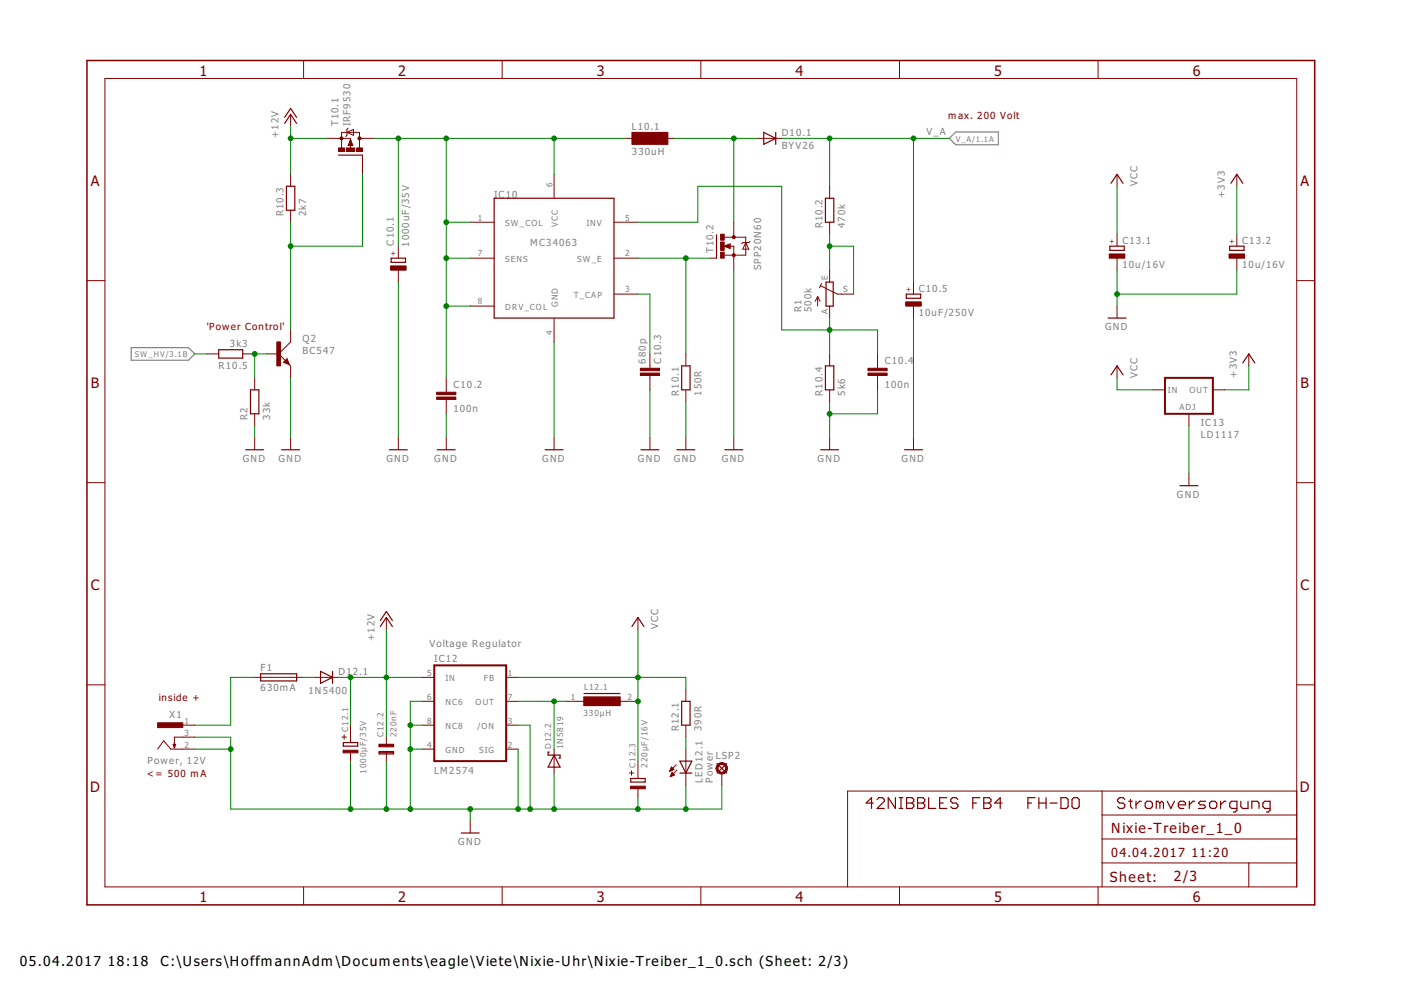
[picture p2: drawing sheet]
<svg xmlns="http://www.w3.org/2000/svg" width="297mm" height="210mm" viewBox="0 0 297 210" stroke-linecap="round" stroke-linejoin="round" font-family="sans-serif">
<path d="M202.6 28h9.1v2.7h-9.1l-1.3-1.4zM27.8 73.7h12.1l1.4 1.3-1.4 1.4h-12.1z" fill="none" stroke="#808080" stroke-width=".25"/>
<g fill="none" stroke="#800000" stroke-width=".25">
<path d="M60.3 26.2l1.3-1.9 1.3 1.9M60.3 24.9l1.3-1.9 1.3 1.9M60.7 39.5h1.8v5.1h-1.8zM71.8 32.9h5.1M161.9 28.1l2.6 1.2-2.6 1.3zM164.5 28.1v2.5M235.6 38.9l1.2-1.9 1.3 1.9M261 38.9l1.2-1.9 1.3 1.9M82.9 54.7h3.1v.9h-3.1zM104.8 42h25.4v25.4h-25.4zM151.9 49.8v4.9M175 42h1.8v5.1h-1.8z"/>
<path d="M175.1 59.8h1.6v5.1h-1.6zM235.3 52.2h3.1v.9h-3.1zM260.7 52.2h3.1v.9h-3.1zM46.4 74.1h5.1v1.8h-5.1zM60.9 76.3l.2 .8-.8-.3zM60.9 76.6l-.3 .2M144.5 77.6h1.8v5.1h-1.8zM175 77.6h1.8v5.1h-1.8zM192.2 62.4h3v.8h-3zM234.9 67.4h3.8M235.6 79.5l1.2-1.9 1.3 1.9M263.5 76.9l1.3-1.9 1.2 1.9"/>
<path d="M52.1 95.4h3.8M53.1 82.7h1.8v5h-1.8zM59.7 95.4h3.8M82.5 95.4h3.9M92.7 95.4h3.8M115.6 95.4h3.8M135.9 95.4h3.8M143.5 95.4h3.8M153.7 95.4h3.8M174 95.4h3.8M191.8 95.4h3.8M250.2 103h3.8"/>
<path d="M80.6 132.8l1.3-1.9 1.3 1.9M80.6 131.6l1.3-2 1.3 2M134 132.8l1.3-1.9 1.2 1.9M36.7 157.8h.5l-.2 .8zM55.3 142.9h7.6v1.5h-7.6zM68 142.3l2.5 1.3-2.5 1.3zM70.5 142.3v2.6M72.8 159.3h3M72.8 157.4h3v.8h-3zM72.8 159.1h3v.5h-3zM80.4 159.3h3v.6h-3zM80.4 159.6h3"/>
<path d="M80.4 157.8h3v.5h-3zM80.4 158.1h3M116.5 159.5h-.3v.6h2.5v.6h-.2M123.8 147h7.6M123.8 147.8h7.6v1.8h-7.6zM144.5 148.7h1.8v5.1h-1.8zM97.8 176.6h3.8M117.5 160.1l1.2 2.5h-2.5zM133.7 167h3.1M133.7 165.1h3.1v.7h-3.1zM133.7 166.7h3.1v.5h-3.1zM144.1 161.4h2.6l-1.3 2.5z"/>
<path d="M144.1 163.9h2.6M152 161.9l2.1 2M154.1 161.9l-2.1 2M185.2 170.3h-1.6l1.2-1.2v2.3M186 169.5l.4-.4h.7l.4 .4v.4l-1.5 1.5h1.5M189.8 169.1v2.3l-1.5-2.3v2.3M190.6 171.4h.8M190.6 169.1h.8M191 169.1v2.3M192.2 170.3h1.2M192.2 169.1h1.2l.3 .4v.4l-.3 .4 .3 .3v.4l-.3 .4h-1.2zM194.5 170.3h1.2"/>
<path d="M194.5 169.1h1.2l.4 .4v.4l-.4 .4 .4 .3v.4l-.4 .4h-1.2zM196.9 169.1v2.3h1.5M199.2 170.3h.8M200.7 169.1h-1.5v2.3h1.5M203.1 169.5l-.4-.4h-.7l-.4 .4v.4l.4 .4h.7l.4 .3v.4l-.4 .4h-.7l-.4-.4M206.2 170.3h.8M207.8 169.1h-1.6v2.3M208.6 170.3h1.1M208.6 169.1h1.1l.4 .4v.4l-.4 .4 .4 .3v.4l-.4 .4h-1.1zM212.4 170.3h-1.5l1.2-1.2v2.3M217.9 170.3h.8M219.5 169.1h-1.6v2.3"/>
<path d="M220.3 170.3h1.5M220.3 169.1v2.3M221.8 169.1v2.3M222.6 170.3h1.5M224.9 169.1h1.2l.4 .4v1.5l-.4 .4h-1.2zM227.3 169.5l.4-.4h.7l.4 .4v1.5l-.4 .4h-.7l-.4-.4zM238.5 169.5l-.4-.4h-.8l-.3 .4v.4l.3 .4h.8l.4 .3v.4l-.4 .4h-.8l-.3-.4M239.3 169.9h.8M239.7 169.5v1.5l.4 .4M240.9 169.9v1.5M242 169.9h-.4l-.7 .7M242.8 170.3l.4-.4h.7l.4 .4v.7l-.4 .4h-.7l-.4-.4z"/>
<path d="M245.9 170.3l-.4-.4h-.3v1.5M245.9 170.3v1.1M245.9 170.3l.4-.4 .4 .4v1.1M247.5 169.9l.7 1.5 .8-1.5M249.8 170.6h1.6v-.3l-.4-.4h-.8l-.4 .4v.7l.4 .4h.8M252.2 169.9v1.5M253.3 169.9h-.4l-.7 .7M255.6 169.9h-1.1l-.4 .4 .4 .3h.7l.4 .4-.4 .4h-1.1M256.5 170.3l.3-.4h.8l.4 .4v.7l-.4 .4h-.8l-.3-.4zM258.8 169.9v1.5M259.9 169.9h-.4l-.7 .7M262.3 171.4h-1.2l-.4-.4v-.7l.4-.4h1.2v1.9l-.4 .4h-.4"/>
<path d="M263.1 169.9v1.1l.4 .4h1.1v-1.5M265.4 171.4v-1.5h1.2l.3 .4v1.1M269.3 171.4h-1.2l-.3-.4v-.7l.3-.4h1.2v1.9l-.4 .4h-.4"/>
</g>
<g fill="none" stroke="#800000" stroke-width=".21">
<path d="M22.2 16.6h252.7v171.4h-252.7zM64.4 12.8v3.8M106.5 12.8v3.8M148.6 12.8v3.8M190.7 12.8v3.8M232.8 12.8v3.8M61.6 24.3v2.5M61.6 37v2.5M69.2 29.3h5.1v.3M73.6 28.1l1.4-.7v1.3zM73.8 27.2l-.2 .2v1.3l-.3 .3M74.3 30.7v.9"/>
<path d="M74.3 29.6l.5 1.3h-1zM76.2 29.3h3.2M76.2 31.3v-3.2h-3.8v3.3M76.9 32.9v4.1M117.5 37v5M132.7 29.3h2.6M140.3 29.3h2.6M160.7 29.3h5M175.9 39.5v2.5M236.8 37v2.5M262.2 37v2.5M18.4 59.5h3.8"/>
<path d="M61.6 44.6v2.5M84.5 52.2v2.5M84.5 57.3v2.5M99.7 47.1h5.1M99.7 54.7h5.1M130.2 47.1h5.1M130.2 54.7h5.1M150.5 54.7h1.4M153.5 52.2l1.3-.5v1zM153.6 50.3h4.5v3.8h-4.6M154.7 52.2h.9v5.1M155.6 47.1v3.2"/>
<path d="M158.1 51.4l.6 1.4h-1.2zM159 51.2l-.3 .2h-1.2l-.3 .3M175.9 47.1v2.6M175.9 57.3v2.5M193.7 59.8v2.6M236.8 49.7v2.5M236.8 54.7v2.6M262.2 49.7v2.5M262.2 54.7v2.6M274.9 59.5h3.8M43.8 75h2.6M51.5 75h2.5"/>
<path d="M56.5 75h2.6M59.1 75l2.3 2.3M60.1 76.8l.8-.7 .5 1.2zM61.4 77.3l.2 .3v2.5M61.6 70v2.5l-2.5 2.5M99.7 64.9h5.1M117.5 67.4v5.1M130.2 62.4h5.1M137.8 75v3.1M137.8 79.6v3.1M145.4 75v2.6M173.4 62.9v2"/>
<path d="M173.4 62.9l-.6 1M173.4 62.9l.5 1M174 60.6l3.5 1.8h3.5M174.2 60.1l-.5 .9M175.9 64.9v2.5M175.9 75v2.6M186.1 75v3.1M186.1 79.6v3.1M193.7 64.9v2.5M236.8 64.9v2.5M236.8 77.6v2.5M264.8 75v2.6"/>
<path d="M54 80.1v2.6M54 87.7v2.6M54 92.8v2.6M61.6 92.8v2.6M84.5 92.8v2.6M94.6 80.1v3.1M94.6 84.7v3M94.6 92.8v2.6M117.5 92.8v2.6M137.8 92.8v2.6M145.4 82.7v2.5M145.4 92.8v2.6"/>
<path d="M155.6 92.8v2.6M175.9 82.7v2.5M175.9 92.8v2.6M193.7 92.8v2.6M244.5 82.7h2.5M252.1 87.7v2.6M257.2 82.7h2.5M18.4 102.3h3.8M252.1 100.4v2.6M274.9 102.3h3.8M81.9 130.9v2.6M135.3 130.9v2.6"/>
<path d="M18.4 145.2h3.8M33.4 158.8l1.3-1.7 1.5 1.7h5.1M38.8 153.8h2.5M41.3 156.3h-4.3v2.3M54 143.6h10.2M66.7 143.6h5.1M72.5 156.3h.9M73 155.8v.9M74.3 153.8v3.6M74.3 159.3v2.1M81.9 156.3v2M81.9 159.3v2.1"/>
<path d="M89.5 143.6h2.6M89.5 153.8h2.6M89.5 148.7h2.6M89.5 158.8h2.6M107.3 143.6h2.6M107.3 153.8h2.6M107.3 148.7h2.6M107.3 158.8h2.6M117.5 158.8v5.1M120 148.7h3.8M131.4 148.7h3.9M145.4 146.2v2.5"/>
<path d="M145.4 153.8v2.5M145.4 158.8v7.7M274.9 145.2h3.8M99.7 174.1v2.5M133.5 163.9h.9M133.9 163.4v1M135.3 161.4v3.7M135.3 167v2M142 163.5h.1M142 163.4h.3M142.1 163.3h.5M142.2 163.2h.7"/>
<path d="M142.2 164.6h.1M142.2 163h.5M142.2 164.5h.4M142.3 162.9h.3M142.3 164.4h.6M142.3 162.8h.2M142.3 164.2h.6M142.4 162.6l.5 .6-.9 .3zM142.4 162.7h.1M142.4 164.1h.4M142.4 164h.3M142.5 163.9h.1"/>
<path d="M142.5 163.8l.5 .5-.9 .4zM143.4 162.1l-1.4 1.4M143.5 163.3l-1.4 1.4M153 163.9v2.6M233.7 167.7v20.3M233.7 177.9h41.2M233.7 172.8h41.2M274.9 167.7h-95.2v20.3M64.4 188v3.9M106.5 188v3.9M148.6 188v3.9M190.7 188v3.9"/>
<path d="M232.8 188v3.9M233.7 183h41.2M264.8 183v5"/>
</g>
<path d="M18.4 12.8h260.3v179.1h-260.3zM74.3 30.5v.2h.3l-.3-.9-.2 .9M154.7 51.9l-.9 .3 .9 .3v-.3h-.3" fill="none" stroke="#800000" stroke-width=".32"/>
<g fill="#800000" stroke="#800000" stroke-width=".21">
<path d="M92.6 84.2h4v.5h-4z"/>
<path d="M92.6 83.2h4v.5h-4z"/>
<path d="M135.8 79.1h4v.5h-4z"/>
<path d="M135.8 78.1h4v.5h-4z"/>
<path d="M184 79.1h4.1v.5h-4.1z"/>
<path d="M184 78.1h4.1v.5h-4.1z"/>
<path d="M192 64h3.3v.9h-3.3z"/>
<path d="M134 28.1h7.6v2.5h-7.6z"/>
<path d="M82.8 56.4h3.3v.9h-3.3z"/>
<path d="M152.8 53.5h.7v1.2h-.7z"/>
<path d="M152.8 49.7h.7v1.2h-.7z"/>
<path d="M152.8 51.3h.7v1.8h-.7z"/>
<path d="M123.8 147.8h7.6v1.8h-7.6z"/>
<path d="M33.4 153.2h5.4v1.1h-5.4z"/>
<path d="M235.2 53.8h3.3v.9h-3.3z"/>
<path d="M260.6 53.8h3.3v.9h-3.3z"/>
<path d="M58.7 72.5h.8v5.1h-.8z"/>
<path d="M71.8 31.4h1.2v.7h-1.2z"/>
<path d="M75.6 31.4h1.3v.7h-1.3z"/>
<path d="M73.4 31.4h1.8v.7h-1.8z"/>
</g>
<g fill="#800000" stroke="#800000" stroke-width=".21">
<path d="M152.2 162a1.22 1.22 0 0 1 1.9 .4 1.22 1.22 0 0 1-.8 1.7 1.22 1.22 0 0 1-1.5-1.2h.4a.82 .82 0 0 1 1.1-.8 .82 .82 0 0 1 .3 1.4 .82 .82 0 0 1-1.3-.4l-.1-.2h-.4z" fill-rule="evenodd"/>
<path d="M76 29.1h.5v.5h-.5z" fill-rule="evenodd"/>
<circle cx="155.6" cy="54.1" r=".33"/>
<circle cx="155.6" cy="50.3" r=".33"/>
<circle cx="72.4" cy="29.3" r=".33"/>
</g>
<path d="M247 80.1h10.2v7.6h-10.2zM92.1 141.1h15.2v20.3h-15.2z" fill="none" stroke="#800000" stroke-width=".42"/>
<g fill="none" stroke="#008000" stroke-width=".21">
<path d="M61.6 26.8v10.2M61.6 29.3h7.6M76.9 37v15.2h-15.3M79.4 29.3h53.3M84.5 29.3v22.9M94.6 29.3v50.8M117.5 29.3v7.7M142.9 29.3h17.8M155.6 29.3v17.8M165.7 29.3h35.6M175.9 29.3v10.2M193.7 29.3v30.5"/>
<path d="M236.8 39.5v10.2M262.2 39.5v10.2M61.6 47.1v22.9M84.5 59.8v33M94.6 54.7h5.1M94.6 47.1h5.1M135.3 47.1h12.7v-7.6h17.7v30.5h20.4v5M135.3 54.7h15.2M145.4 54.7v20.3M155.6 57.3v35.5M175.9 49.7v7.6M175.9 52.2h5.1v10.2"/>
<path d="M236.8 57.3v7.6M262.2 57.3v5.1h-25.4M41.3 75h2.5M56.5 75h-2.5v5.1M94.6 64.9h5.1M117.5 72.5v20.3M135.3 62.4h2.5v12.6M175.9 67.4v7.6M193.7 67.4v25.4M264.8 77.6v5.1h-5.1M54 90.3v2.5M61.6 80.1v12.7"/>
<path d="M94.6 87.7v5.1M137.8 82.7v10.1M145.4 85.2v7.6M175.9 85.2v7.6M186.1 82.7v5h-10.2M236.8 80.1v2.6h7.7M252.1 90.3v10.1M81.9 133.5v22.8M135.3 133.5v27.9M41.3 156.3h7.6v15.2h104.1v-5M41.3 158.8h7.6M54 143.6h-5.1v10.2h-7.6"/>
<path d="M64.2 143.6h2.5M71.8 143.6h17.7M74.3 143.6v10.2M87 158.8h2.5M87 153.8h2.5M89.5 148.7h-2.5v22.8M109.9 143.6h35.5v2.6M109.9 158.8v12.7M109.9 153.8h2.5v17.7M109.9 148.7h10.1M117.5 148.7v10.1M145.4 156.3v2.5"/>
<path d="M74.3 161.4v10.1M81.9 161.4v10.1M99.7 171.5v2.6M117.5 163.9v7.6M135.3 169v2.5M145.4 166.5v5"/>
</g>
<g fill="#008000" stroke="#008000" stroke-width=".21">
<circle cx="74.3" cy="143.6" r=".51"/>
<circle cx="81.9" cy="143.6" r=".51"/>
<circle cx="61.6" cy="29.3" r=".51"/>
<circle cx="175.9" cy="87.7" r=".51"/>
<circle cx="99.7" cy="171.5" r=".51"/>
<circle cx="81.9" cy="171.5" r=".51"/>
<circle cx="87" cy="171.5" r=".51"/>
<circle cx="109.9" cy="171.5" r=".51"/>
<circle cx="112.4" cy="171.5" r=".51"/>
<circle cx="117.5" cy="171.5" r=".51"/>
<circle cx="74.3" cy="171.5" r=".51"/>
<circle cx="135.3" cy="171.5" r=".51"/>
<circle cx="48.9" cy="158.8" r=".51"/>
<circle cx="145.4" cy="171.5" r=".51"/>
<circle cx="87" cy="158.8" r=".51"/>
<circle cx="87" cy="153.8" r=".51"/>
<circle cx="236.8" cy="62.4" r=".51"/>
<circle cx="145.4" cy="54.7" r=".51"/>
<circle cx="155.6" cy="29.3" r=".51"/>
<circle cx="175.9" cy="70" r=".51"/>
<circle cx="175.9" cy="52.2" r=".51"/>
<circle cx="175.9" cy="29.3" r=".51"/>
<circle cx="193.7" cy="29.3" r=".51"/>
<circle cx="135.3" cy="148.7" r=".51"/>
<circle cx="135.3" cy="143.6" r=".51"/>
<circle cx="117.5" cy="148.7" r=".51"/>
<circle cx="94.6" cy="29.3" r=".51"/>
<circle cx="94.6" cy="47.1" r=".51"/>
<circle cx="94.6" cy="54.7" r=".51"/>
<circle cx="94.6" cy="64.9" r=".51"/>
<circle cx="117.5" cy="29.3" r=".51"/>
<circle cx="84.5" cy="29.3" r=".51"/>
<circle cx="61.6" cy="52.2" r=".51"/>
<circle cx="54" cy="75" r=".51"/>
</g>
<g font-size="3.7" fill="#800000">
<text x="42.3" y="16">1</text>
<text x="84.4" y="16">2</text>
<text x="126.5" y="16">3</text>
<text x="168.7" y="16">4</text>
<text x="210.8" y="16">5</text>
<text x="252.9" y="16">6</text>
<text x="19.2" y="39.4">A</text>
<text x="275.7" y="39.4">A</text>
<text x="19.3" y="82.2">B</text>
<text x="275.8" y="82.2">B</text>
<text x="19.2" y="125.1">C</text>
<text x="275.7" y="125.1">C</text>
<text x="19.1" y="167.9">D</text>
<text x="275.6" y="167.9">D</text>
<text x="42.3" y="191.2">1</text>
<text x="84.4" y="191.2">2</text>
<text x="126.5" y="191.2">3</text>
<text x="168.7" y="191.2">4</text>
<text x="210.8" y="191.2">5</text>
<text x="252.9" y="191.2">6</text>
</g>
<g font-size="3.6" fill="#800000">
<text x="235.6" y="176.6">Nixie-Treiber_1_0</text>
<text x="235.3" y="186.9">Sheet:</text>
<text x="248.9" y="186.8">2/3</text>
</g>
<g font-size="3.5">
<text x="4.2" y="204.7">05.04.2017</text>
<text x="22.9" y="204.7">18:18</text>
<text x="34" y="204.7">C:\Users\HoffmannAdm\Documents\eagle\Viete\Nixie-Uhr\Nixie-Treiber_1_0.sch (Sheet: 2/3)</text>
</g>
<g font-size="3.2" fill="#800000">
<text x="235.6" y="181.7">04.04.2017</text>
<text x="252.6" y="181.7">11:20</text>
</g>
<g font-size="2.5" fill="#808080">
<text x="59.1" y="29.3" transform="rotate(-90 59.1 29.3)">+12V</text>
<text x="71.8" y="26.8" transform="rotate(-90 71.8 26.8)">T10.1</text>
<text x="74.3" y="26.8" transform="rotate(-90 74.3 26.8)">IRF9530</text>
<text x="134" y="27.6">L10.1</text>
<text x="165.7" y="28.9">D10.1</text>
<text x="196.5" y="28.6">V_A</text>
<text x="134" y="32.9">330uH</text>
<text x="165.7" y="31.6">BYV26</text>
<text x="241.2" y="39.5" transform="rotate(-90 241.2 39.5)">VCC</text>
<text x="60.1" y="45.8" transform="rotate(-90 60.1 45.8)">R10.3</text>
<text x="64.9" y="45.8" transform="rotate(-90 64.9 45.8)">2k7</text>
<text x="104.8" y="42">IC10</text>
<text x="259.7" y="42" transform="rotate(-90 259.7 42)">+3V3</text>
<text x="83.5" y="52.1" transform="rotate(-90 83.5 52.1)">C10.1</text>
<text x="86.8" y="52.3" transform="rotate(-90 86.8 52.3)">1000uF/35V</text>
<text x="112.4" y="52.2">MC34063</text>
<text x="151.3" y="53.7" transform="rotate(-90 151.3 53.7)">T10.2</text>
<text x="174.4" y="48.4" transform="rotate(-90 174.4 48.4)">R10.2</text>
<text x="179.2" y="48.4" transform="rotate(-90 179.2 48.4)">470k</text>
<text x="238" y="51.7">C13.1</text>
<text x="263.4" y="51.7">C13.2</text>
<text x="161.4" y="57.3" transform="rotate(-90 161.4 57.3)">SPP20N60</text>
<text x="238" y="56.8">10u/16V</text>
<text x="263.4" y="56.8">10u/16V</text>
<text x="194.8" y="61.9">C10.5</text>
<text x="169.9" y="66.2" transform="rotate(-90 169.9 66.2)">R1</text>
<text x="172.1" y="66.2" transform="rotate(-90 172.1 66.2)">500k</text>
<text x="194.8" y="66.9">10uF/250V</text>
<text x="234.3" y="70">GND</text>
<text x="48.8" y="73.5">3k3</text>
<text x="64.1" y="75">BC547</text>
<text x="64.1" y="72.5">Q2</text>
<text x="136.9" y="77.1" transform="rotate(-90 136.9 77.1)">680p</text>
<text x="140.2" y="77.1" transform="rotate(-90 140.2 77.1)">C10.3</text>
<text x="187.6" y="77.2">C10.4</text>
<text x="46.3" y="78.3">R10.5</text>
<text x="96.1" y="82.3">C10.2</text>
<text x="143.9" y="83.9" transform="rotate(-90 143.9 83.9)">R10.1</text>
<text x="148.7" y="83.9" transform="rotate(-90 148.7 83.9)">150R</text>
<text x="174.4" y="83.9" transform="rotate(-90 174.4 83.9)">R10.4</text>
<text x="179.2" y="83.9" transform="rotate(-90 179.2 83.9)">5k6</text>
<text x="187.6" y="82.3">100n</text>
<text x="241.2" y="80.1" transform="rotate(-90 241.2 80.1)">VCC</text>
<text x="262.2" y="80.1" transform="rotate(-90 262.2 80.1)">+3V3</text>
<text x="52.5" y="89" transform="rotate(-90 52.5 89)">R2</text>
<text x="57.3" y="89" transform="rotate(-90 57.3 89)">33k</text>
<text x="96.1" y="87.4">100n</text>
<text x="254.6" y="92.8">LD1117</text>
<text x="254.6" y="90.3">IC13</text>
<text x="51.5" y="97.9">GND</text>
<text x="59.1" y="97.9">GND</text>
<text x="81.9" y="97.9">GND</text>
<text x="92.1" y="97.9">GND</text>
<text x="114.9" y="97.9">GND</text>
<text x="135.3" y="97.9">GND</text>
<text x="142.9" y="97.9">GND</text>
<text x="153" y="97.9">GND</text>
<text x="173.3" y="97.9">GND</text>
<text x="191.1" y="97.9">GND</text>
<text x="249.5" y="105.5">GND</text>
<text x="79.4" y="136" transform="rotate(-90 79.4 136)">+12V</text>
<text x="91.1" y="137.3">Voltage Regulator</text>
<text x="139.6" y="133.4" transform="rotate(-90 139.6 133.4)">VCC</text>
<text x="55.3" y="142.2">F1</text>
<text x="71.8" y="143.1">D12.1</text>
<text x="92.1" y="140.3">IC12</text>
<text x="55.3" y="146.5">630mA</text>
<text x="65.4" y="147.2">1N5400</text>
<text x="35.9" y="152.2">X1</text>
<text x="143.9" y="155" transform="rotate(-90 143.9 155)">R12.1</text>
<text x="148.7" y="155" transform="rotate(-90 148.7 155)">390R</text>
<text x="31.3" y="161.9">Power, 12V</text>
<text x="151.8" y="161">LSP2</text>
<text x="92.1" y="164">LM2574</text>
<text x="149" y="166" transform="rotate(-90 149 166)">LED12.1</text>
<text x="151.1" y="166" transform="rotate(-90 151.1 166)">Power</text>
<text x="97.2" y="179.2">GND</text>
</g>
<g font-size="2.5" fill="#800000">
<text x="201" y="25.3">max. 200 Volt</text>
<text x="43.8" y="70">'Power Control'</text>
<text x="33.7" y="148.7">inside +</text>
<text x="31.1" y="164.7">&lt;= 500 mA</text>
</g>
<g font-size="2.1" fill="#808080">
<text x="117.1" y="39.7" transform="rotate(-90 117.1 39.7)">6</text>
<text x="101.3" y="46.8">1</text>
<text x="107.1" y="47.9">SW_COL</text>
<text x="124.3" y="47.9">INV</text>
<text x="132.5" y="46.8">5</text>
<text x="118.2" y="48.2" transform="rotate(-90 118.2 48.2)">VCC</text>
<text x="101.3" y="54.4">7</text>
<text x="107.1" y="55.5">SENS</text>
<text x="122.4" y="55.5">SW_E</text>
<text x="132.5" y="54.4">2</text>
<text x="175.5" y="59.5" transform="rotate(-90 175.5 59.5)">E</text>
<text x="101.3" y="64.5">8</text>
<text x="107.1" y="65.6">DRV_COL</text>
<text x="118.2" y="65.1" transform="rotate(-90 118.2 65.1)">GND</text>
<text x="121.7" y="63.1">T_CAP</text>
<text x="132.5" y="62">3</text>
<text x="178.8" y="62">S</text>
<text x="117.1" y="70.9" transform="rotate(-90 117.1 70.9)">4</text>
<text x="175.5" y="66.5" transform="rotate(-90 175.5 66.5)">A</text>
<text x="247.6" y="83.3">IN</text>
<text x="252.2" y="83.3">OUT</text>
<text x="250" y="87">ADJ</text>
<text x="90.6" y="143.3">5</text>
<text x="107.7" y="143.3">1</text>
<text x="90.6" y="148.3">6</text>
<text x="94.4" y="144.4">IN</text>
<text x="94.4" y="149.4">NC6</text>
<text x="100.8" y="149.4">OUT</text>
<text x="102.6" y="144.4">FB</text>
<text x="107.7" y="148.3">7</text>
<text x="121" y="148.3">1</text>
<text x="123.8" y="146.4">L12.1</text>
<text x="133.1" y="148.3">2</text>
<text x="39.1" y="153.4">1</text>
<text x="39.1" y="155.9">3</text>
<text x="73.8" y="155.2" transform="rotate(-90 73.8 155.2)">C12.1</text>
<text x="90.6" y="153.4">8</text>
<text x="94.4" y="154.5">NC8</text>
<text x="101.2" y="154.5">/ON</text>
<text x="107.7" y="153.4">3</text>
<text x="123.7" y="151.7">330µH</text>
<text x="39.1" y="158.5">2</text>
<text x="81.3" y="156.3" transform="rotate(-90 81.3 156.3)">C12.2</text>
<text x="84.1" y="156.3" transform="rotate(-90 84.1 156.3)">220nF</text>
<text x="90.6" y="158.5">4</text>
<text x="94.4" y="159.6">GND</text>
<text x="101.6" y="159.6">SIG</text>
<text x="107.7" y="158.5">2</text>
<text x="116.8" y="158.8" transform="rotate(-90 116.8 158.8)">D12.2</text>
<text x="119.4" y="158.8" transform="rotate(-90 119.4 158.8)">1N5819</text>
<text x="77.6" y="164" transform="rotate(-90 77.6 164)">1000µF/35V</text>
<text x="134.8" y="162.8" transform="rotate(-90 134.8 162.8)">C12.3</text>
<text x="137.3" y="162.8" transform="rotate(-90 137.3 162.8)">220µF/16V</text>
</g>
<g font-size="2" fill="#808080">
<text x="202.6" y="30">V_A/1.1A</text>
<text x="28.6" y="75.8">SW_HV/3.1B</text>
</g>
<g font-size="1.8" fill="#800000">
<text x="236.3" y="51.8" transform="rotate(-90 236.3 51.8)">+</text>
<text x="261.6" y="51.8" transform="rotate(-90 261.6 51.8)">+</text>
<text x="83.9" y="54.3" transform="rotate(-90 83.9 54.3)">+</text>
<text x="193.1" y="61.9" transform="rotate(-90 193.1 61.9)">+</text>
</g>
</svg>
